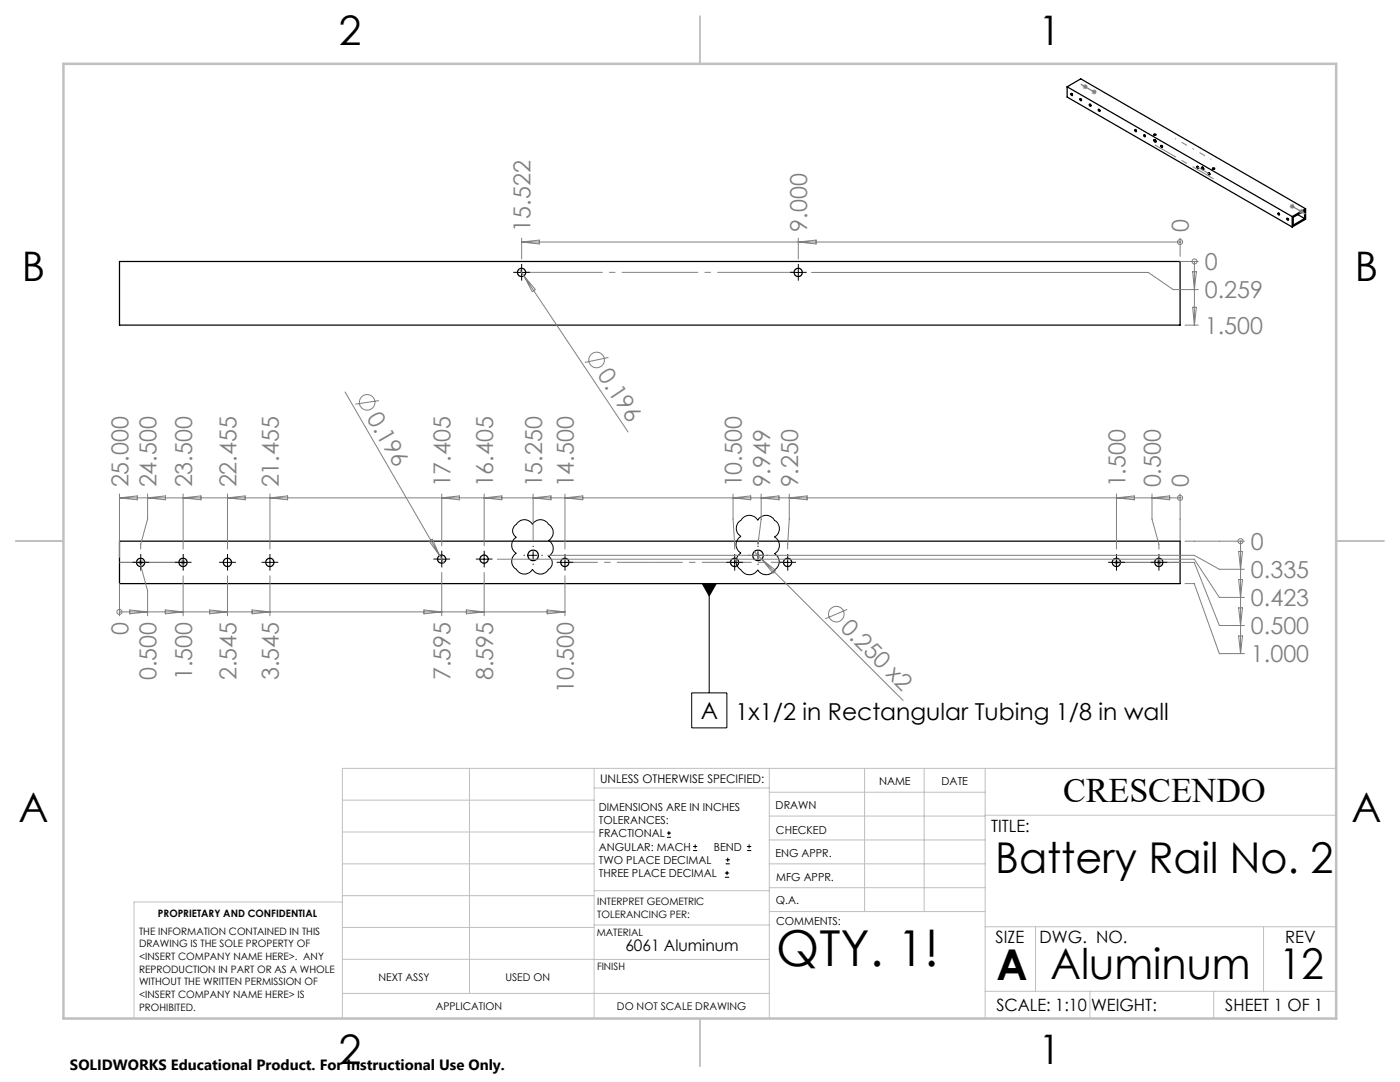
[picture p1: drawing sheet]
<svg xmlns="http://www.w3.org/2000/svg" width="279mm" height="216mm" viewBox="0 0 279 216" stroke-linecap="round" stroke-linejoin="round" font-family="sans-serif">
<g fill="none" stroke="#000" stroke-width=".25">
<path d="M213 17.3l2.7-1.6 44.9 26M213 17.3l44.9 25.9M213 17.3v2.1l44.9 25.9M213.9 18.7l.1 .2M215.5 19.7h.2a.21 .21 0 0 1 .2 .2 .21 .21 0 0 1-.2 .2l-.2-.2zM215.7 19.8l.1 .1M217.4 20.8a.21 .21 0 0 1 .3 .1 .21 .21 0 0 1-.1 .3zM217.6 20.8l.1 .2M219.2 21.8a.21 .21 0 0 1 .3 .1 .21 .21 0 0 1-.1 .3zM219.4 21.9l.1 .1M226.4 25.9a.24 .24 0 0 1 .3 .1 .24 .24 0 0 1 0 .3l-.2-.2zM226.7 25.9l.1 .2"/>
<path d="M228.2 26.9a.21 .21 0 0 1 .3 .1 .21 .21 0 0 1-.1 .3zM228.5 27l.1 .1M230.2 26.8a.22 .22 0 0 1 .3-.1 .22 .22 0 0 1 .1 .3h-.1zM230.3 27.8a.31 .31 0 0 1 .4 .2 .31 .31 0 0 1-.2 .4l-.2-.2zM230.4 27h.2M230.5 27.8l.2 .4M231.9 29.1l.1 .1M238.9 33.2h.1a.21 .21 0 0 1 .2 .2 .21 .21 0 0 1-.2 .2zM239.1 33.2l.1 .2M239.9 33.3a.36 .36 0 0 1 .2 .6l-.2-.1zM240 33.3l.2 .4M241.1 34.5a.22 .22 0 0 1 .3 .1 .22 .22 0 0 1-.1 .3z"/>
<path d="M241.3 34.5l.1 .2M242 33.5h.3l.1 .2a.23 .23 0 0 1-.3 .1 .23 .23 0 0 1-.1-.3zM242.1 33.8h.2M23.8 52.2h211.7v12.7h-211.7zM255.2 42.5l.1 .2M256.8 43.6l.1-.1a.22 .22 0 0 1 .2 .2 .22 .22 0 0 1-.1 .3zM257 43.6l.1 .2M257.9 43.2v2.1M258.1 43.4l2.3-1.3v1.5l-2.3 1.3zM259 42.8l1.4 .8M259.6 42.5h-.1M260.6 41.7l-2.7 1.5"/>
<path d="M260.6 41.7v2l-2.7 1.6M23.8 108h211.7v8.5h-211.7z"/>
<circle cx="213.9" cy="18.9" r=".22"/>
<circle cx="231.8" cy="29.3" r=".22"/>
<circle cx="104.1" cy="54.4" r=".83"/>
<circle cx="159.3" cy="54.4" r=".83"/>
<circle cx="255.2" cy="42.7" r=".22"/>
<circle cx="28.1" cy="112.2" r=".84"/>
<circle cx="36.5" cy="112.2" r=".84"/>
<circle cx="45.4" cy="112.2" r=".83"/>
<circle cx="53.8" cy="112.2" r=".83"/>
<circle cx="88.1" cy="111.6" r=".82"/>
<circle cx="96.6" cy="111.6" r=".82"/>
<circle cx="106.4" cy="110.8" r="1.06"/>
<circle cx="112.7" cy="112.2" r=".84"/>
<circle cx="146.6" cy="112.2" r=".84"/>
<circle cx="151.3" cy="110.8" r="1.06"/>
<circle cx="157.2" cy="112.2" r=".83"/>
<circle cx="222.8" cy="112.2" r=".84"/>
<circle cx="231.3" cy="112.2" r=".84"/>
</g>
<g fill="none" stroke="#808080" stroke-width=".2">
<path d="M216.1 17.3h1M216.2 17l.7 .7M216.6 16.8v1M216.9 17l-.7 .7M217.9 18.3h1M218 18l.7 .7M218.4 17.9v.9M218.7 18l-.7 .7M103.6 53.7l1 1.4M104.1 48.3h131.4M104.1 47.5v4.2M104.1 48.3l3.5-.4v.8z"/>
<path d="M104.6 55.1l20.8 31.2M104.6 55.1l2.3 2.7-.7 .4zM159.3 47.5v4.2M159.3 48.3l3.6-.4v.8zM162 54.4h67.2l4.9 3.4h5M235.5 48.3h.1M235.5 47.5v3.7M235.5 52.2h.1M235.5 52.2h3.6M238 54.2h.8l-.4 3.6zM238.4 52.2h.1M238.4 52.2v12.7"/>
<path d="M257.4 41.2h1M257.5 40.8l.7 .7M257.9 40.6v1.1M258.2 40.8l-.7 .7M259.2 42.2h1M259.3 41.8l.7 .7M259.7 41.7v1M260 41.8l-.7 .7M68.9 78.2l18.8 32.6M75.6 79.9l-4.7 .7M121.4 71.3l-4.7 1M236.5 64.9h2.6"/>
<path d="M238 61.3h.8l-.4 3.6zM23.8 99.3h211.7M23.8 98.6v12.6M23.8 99.3l3.6-.3v.7zM29.5 98.6v5l-1.4 5v1M29.5 99.3l3.5-.3v.7zM36.5 98.6v11M36.5 99.3l3.6-.3v.7zM45.4 98.6v11M45.4 99.3l3.5-.3v.7zM53.9 98.6v11M53.9 99.3l3.5-.3v.7z"/>
<path d="M88.2 98.6v10.3M88.2 99.3l3.5-.3v.7zM96.6 98.6v10.3M96.6 99.3l3.6-.3v.7zM106.4 98.6v9.3M106.4 99.3l3.6-.3v.7zM112.7 98.6v11M112.7 99.3l3.6-.3v.7zM146.3 98.6v5l.3 6M146.3 99.3l3.5-.3v.7zM151.9 98.6v5l-.6 5v-.7M151.9 99.3l3.6-.3v.7z"/>
<path d="M157.5 98.6v5l-.3 6M157.5 99.3l3.6-.3v.7zM222.8 98.6v11M222.8 99.3l3.6-.3v.7zM229.9 98.6v5l1.4 5v1M229.9 99.3l3.5-.3v.7zM235.5 99.3h.1M235.5 98.6v9.4M23.8 116.5v6.4M27.6 112.2h1M27.7 111.9l.7 .7M28.1 111.7v1"/>
<path d="M28.1 112.9l1.4 5v5M28.4 111.9l-.7 .7M36.1 112.2h.9M36.2 111.9l.7 .7M36.5 111.7v1M36.5 114.9v8M36.9 111.9l-.7 .7M45.4 114.9v8M53.9 114.9v8M85.6 108l.7-.4 1.4 3.2zM87.7 110.8l.8 1.5M88.2 114.2v8.7"/>
<path d="M96.6 114.2v8.7M99.3 111.6h139l5 7.6h5.1M109.3 110.8h129l5 2.8h5.1M112.7 114.9v8M150.5 110.1l1.5 1.5M152 111.6l28.2 28.2M152 111.6l2.8 2.2-.5 .6zM222.3 112.2h1M222.5 111.9l.7 .7M222.8 111.7v1M223.2 111.9l-.7 .7M230.8 112.2h1"/>
<path d="M230.9 111.9l.7 .7M231.3 111.7v1M231.6 111.9l-.7 .7M233.9 112.2h4.4l5 12.6h5.1M236.5 108h11.9M236.5 116.5h1.8l5 13.9h5.1M247.2 115.6h.8l-.4 3.6zM247.2 110h.8l-.4 3.6zM247.6 108h.1M247.6 108v22.4M23.8 122.1h.1M23.8 122.1h88.9"/>
<path d="M25.9 121.7l3.6 .4-3.6 .4zM33 121.7l3.5 .4-3.5 .4zM41.8 121.7l3.6 .4-3.6 .4zM50.3 121.7l3.6 .4-3.6 .4zM84.6 121.7l3.6 .4-3.6 .4zM93.1 121.7l3.5 .4-3.5 .4zM109.2 121.7l3.5 .4-3.5 .4zM169.1 121.6l-4.4 1.9M247.2 121.3h.8l-.4 3.5zM247.2 126.9h.8l-.4 3.5z"/>
<circle cx="235.5" cy="48.3" r=".5"/>
<circle cx="238.4" cy="52.2" r=".5"/>
<circle cx="119.1" cy="71.8" r="1.56"/>
<circle cx="73.3" cy="80.3" r="1.55"/>
<circle cx="235.5" cy="99.3" r=".5"/>
<circle cx="247.6" cy="108" r=".5"/>
<circle cx="23.8" cy="122.1" r=".5"/>
<circle cx="166.9" cy="122.6" r="1.55"/>
</g>
<g fill="none" stroke="#000" stroke-width=".2">
<path d="M103.3 54.4h1.6M104.1 53.5v1.7M158.5 54.4h1.6M159.3 53.5v1.7M27.2 112.2h1.7M28.1 111.4v1.7M35.7 112.2h1.7M36.5 111.4v1.7M44.6 112.2h1.6M45.4 111.4v1.7M53 112.2h1.7M53.9 111.4v1.7"/>
<path d="M87.3 111.6h1.7M88.2 110.7v1.7M95.8 111.6h1.6M96.6 110.7v1.7M102.8 104.8l.1-.1a1.93 1.93 0 0 1 3.4-.1 1.83 1.83 0 0 1 3.2 0 1.83 1.83 0 0 1 0 3.2 1.83 1.83 0 0 1 0 3.3 1.56 1.56 0 0 1-.1 2.7 1.83 1.83 0 0 1-3.1-.2 1.9 1.9 0 0 1-3.4-.1 1.85 1.85 0 0 1 .1-3.1 1.83 1.83 0 0 1 0-3.2 1.48 1.48 0 0 1-.2-2.4zM105.6 110.8h1.6M106.4 110v1.7M111.9 112.2h1.7M112.7 111.4v1.7M140.2 116.5h2.7l-1.4 2.4zM141.5 116.5v21.8M145.8 112.2h1.6"/>
<path d="M146.6 111.4v1.7M147.3 104.3l.4-.4a2.04 2.04 0 0 1 3.3-.4l.2 .3a1.89 1.89 0 0 1 3.4 0 1.89 1.89 0 0 1 0 3.3 1.92 1.92 0 0 1 0 3.4 1.83 1.83 0 0 1 0 3.2 1.89 1.89 0 0 1-3.4 0 1.92 1.92 0 0 1-3.3 0 1.92 1.92 0 0 1 0-3.4 1.89 1.89 0 0 1 0-3.3 1.85 1.85 0 0 1-.6-2.7zM150.4 110.8h1.7M151.3 110v1.7M156.4 112.2h1.6M157.2 111.4v1.7M222 112.2h1.6M222.8 111.4v1.7M230.4 112.2h1.7M231.3 111.4v1.7M138 138.3h7.1v6.9h-7.1zM133.1 167.1h.8"/>
<path d="M133.1 166.2h.8M133.5 165.8v.9M138.3 169.7h.8M138.3 168.9h.8M138.7 168.5v.8M144.7 175h.8M144.7 174.2h.8M144.8 172.4h.9M144.8 171.6h.9M145.1 173.8v.8M145.2 171.1v.9M149.1 169.7h.8"/>
<path d="M149.1 168.9h.8M149.5 168.5v.8"/>
</g>
<path d="M215.7 16.8l2.7 1.5M257.9 41.2l2.7 1.5M23.8 112.2h12.7M222.8 112.2h12.7" fill="none" stroke="#808080" stroke-width=".25"/>
<path d="M159.3 54.3h-55.2" fill="none" stroke="#808080" stroke-width=".2" stroke-dasharray="15.2 1.3 1.3 1.3" stroke-dashoffset="-.9" stroke-linecap="butt"/>
<path d="M238.1 29.7l-3.5-2M238.1 29.7l3.6 2.1" fill="none" stroke="#808080" stroke-width=".2" stroke-dasharray="15.2 1.3 1.3 1.3" stroke-dashoffset="15.1" stroke-linecap="butt"/>
<path d="M239 33.4l2.3 1.3" fill="none" stroke="#808080" stroke-width=".2" stroke-dasharray="15.2 1.3 1.3 1.3" stroke-linecap="butt"/>
<path d="M242.2 35.7l-11.7-6.8" fill="none" stroke="#808080" stroke-width=".2" stroke-dasharray="15.2 1.3 1.3 1.3" stroke-dashoffset="10.4" stroke-linecap="butt"/>
<path d="M129.7 112.2h-16.9M129.7 112.2h16.9" fill="none" stroke="#808080" stroke-width=".2" stroke-dasharray="15.2 1.3 1.3 1.3" stroke-dashoffset="8.7" stroke-linecap="butt"/>
<path d="M146.6 112.2h10.6" fill="none" stroke="#808080" stroke-width=".2" stroke-dasharray="15.2 1.3 1.3 1.3" stroke-dashoffset="11.9" stroke-linecap="butt"/>
<g fill="none" stroke="#000" stroke-width=".2" stroke-dasharray="15.2 1.3 1.3 1.3" stroke-linecap="butt">
<path d="M103.3 54.3h-.9M104.1 53.5v-.8M104.1 55.2v.8M104.9 54.3h.9M158.5 54.3h-.8M159.3 53.5v-.8M159.3 55.2v.8M160.2 54.3h.8M27.3 112.2h-.9M28.1 111.4v-.9M28.1 113v.9M28.9 112.2h.9"/>
<path d="M35.7 112.2h-.8M36.6 111.4v-.9M36.6 113v.9M37.4 112.2h.8M44.6 112.2h-.9M45.4 111.4v-.9M45.4 113v.9M46.2 112.2h.9M53 112.2h-.8M53.9 111.4v-.9M53.9 113v.9M54.7 112.2h.8"/>
<path d="M87.3 111.6h-.8M88.2 110.7v-.8M88.2 112.4v.8M89 111.6h.8M95.8 111.6h-.8M96.6 110.7v-.8M96.6 112.4v.8M97.5 111.6h.8M104.7 110.8h-.2M106.4 109.1v-.2M106.4 112.5v.2M108.1 110.8h.2"/>
<path d="M111.9 112.2h-.8M112.8 111.4v-.9M112.8 113v.9M113.6 112.2h.8M145.8 112.2h-.8M146.6 111.4v-.9M146.6 113v.9M147.5 112.2h.8M149.6 110.8h-.2M151.3 109.1v-.2M151.3 112.5v.2M153 110.8h.2"/>
<path d="M156.4 112.2h-.9M157.2 111.4v-.9M157.2 113v.9M158 112.2h.9M222 112.2h-.8M222.8 111.4v-.9M222.8 113v.9M223.7 112.2h.8M230.5 112.2h-.9M231.3 111.4v-.9M231.3 113v.9M232.1 112.2h.9"/>
</g>
<g fill="none" stroke="#c0c0c0" stroke-width=".2">
<path d="M68.3 159.7h50.3M93.7 153.3v44.9M118.6 153.3v49.9M118.6 157.2h34.9M153.5 153.3v49.9M153.5 158.1h43.1M172.5 153.3v28.6M184.4 153.3v28.6M196.6 153.3v49.9M266.7 153.3h-198.4v49.9M68.3 178.7h50.3M68.3 172.4h50.3"/>
<path d="M68.3 166h50.3M68.3 180h-41.6v23.2M118.6 177.7h35M153.5 167.6h43.1M153.5 162.8h43.1M153.5 172.4h43.1M153.5 177.1h43.1M196.6 162.7h70.1M68.3 198.2h85.2M68.3 191.4l85.2 .1M68.3 185.1h50.3M118.6 184.6h35"/>
<path d="M153.6 181.9h43M196.6 197.8h70.1M196.6 184.9h70.1M206.7 184.9v12.9M217.5 197.8v5.4M242.2 197.8v5.4M252.2 184.9v12.9"/>
</g>
<path d="M139.7 3.2v9.5M3.1 107.9h9.6M266.7 107.9h9.5M139.7 203.2v9.6" fill="none" stroke="#c0c0c0" stroke-width=".25"/>
<path d="M12.7 12.7h254v190.5h-254z" fill="none" stroke="#c0c0c0" stroke-width=".5"/>
<path d="M140.2 116.5h2.7l-1.4 2.4z" fill="#000"/>
<text font-size="9.9" x="154.9" y="192.7">QTY. 1!</text>
<g font-size="8.5">
<text x="198.6" y="174.2">Battery Rail No. 2</text>
<text x="198.9" y="195.5">A</text>
<text x="209.6" y="195.4">Aluminum</text>
<text x="255.3" y="195.4">12</text>
</g>
<g font-size="8.1">
<text x="67.6" y="8.9">2</text>
<text x="207.3" y="8.9">1</text>
<text x="4.4" y="56.2">B</text>
<text x="270.4" y="56.2">B</text>
<text x="3.7" y="164.1">A</text>
<text x="269.7" y="164.1">A</text>
<text x="67.6" y="212.4">2</text>
<text x="207.3" y="212.4">1</text>
</g>
<text font-size="6.9" x="212.2" y="160.1">CRESCENDO</text>
<g font-size="4.7" fill="#808080">
<text x="105.9" y="46.2" transform="rotate(-90 105.9 46.2)">15.522</text>
<text x="161.1" y="46.2" transform="rotate(-90 161.1 46.2)">9.000</text>
<text x="237.3" y="46.2" transform="rotate(-90 237.3 46.2)">0</text>
<text x="240.5" y="53.9">0</text>
<text x="240.5" y="59.5">0.259</text>
<text x="240.5" y="66.6">1.500</text>
<text x="119.1" y="74.9" transform="rotate(56 119.1 74.9)">0.196</text>
<text x="73.1" y="83.3" transform="rotate(60 73.1 83.3)">0.196</text>
<text x="25.6" y="97.3" transform="rotate(-90 25.6 97.3)">25.000</text>
<text x="31.2" y="97.3" transform="rotate(-90 31.2 97.3)">24.500</text>
<text x="38.3" y="97.3" transform="rotate(-90 38.3 97.3)">23.500</text>
<text x="47.2" y="97.3" transform="rotate(-90 47.2 97.3)">22.455</text>
<text x="55.6" y="97.3" transform="rotate(-90 55.6 97.3)">21.455</text>
<text x="89.9" y="97.3" transform="rotate(-90 89.9 97.3)">17.405</text>
<text x="98.4" y="97.3" transform="rotate(-90 98.4 97.3)">16.405</text>
<text x="108.2" y="97.3" transform="rotate(-90 108.2 97.3)">15.250</text>
<text x="114.5" y="97.3" transform="rotate(-90 114.5 97.3)">14.500</text>
<text x="148.1" y="97.3" transform="rotate(-90 148.1 97.3)">10.500</text>
<text x="153.7" y="97.3" transform="rotate(-90 153.7 97.3)">9.949</text>
<text x="159.3" y="97.3" transform="rotate(-90 159.3 97.3)">9.250</text>
<text x="224.6" y="97.3" transform="rotate(-90 224.6 97.3)">1.500</text>
<text x="231.7" y="97.3" transform="rotate(-90 231.7 97.3)">0.500</text>
<text x="237.3" y="97.3" transform="rotate(-90 237.3 97.3)">0</text>
<text x="249.7" y="109.7">0</text>
<text x="249.7" y="115.3">0.335</text>
<text x="167.5" y="125.6" transform="rotate(45 167.5 125.6)">0.250 x2</text>
<text x="249.7" y="121">0.423</text>
<text x="25.6" y="126.7" transform="rotate(-90 25.6 126.7)">0</text>
<text x="249.7" y="126.6">0.500</text>
<text x="31.2" y="135.8" transform="rotate(-90 31.2 135.8)">0.500</text>
<text x="38.3" y="135.8" transform="rotate(-90 38.3 135.8)">1.500</text>
<text x="47.2" y="135.8" transform="rotate(-90 47.2 135.8)">2.545</text>
<text x="55.6" y="135.8" transform="rotate(-90 55.6 135.8)">3.545</text>
<text x="89.9" y="135.8" transform="rotate(-90 89.9 135.8)">7.595</text>
<text x="98.4" y="135.8" transform="rotate(-90 98.4 135.8)">8.595</text>
<text x="249.7" y="132.2">1.000</text>
<text x="114.5" y="138.4" transform="rotate(-90 114.5 138.4)">10.500</text>
</g>
<g font-size="4.7">
<text x="139.8" y="143.5">A</text>
<text x="146.8" y="143.6">1x1/2 in Rectangular Tubing 1/8 in wall</text>
</g>
<g font-size="3.4">
<text x="197.8" y="166">TITLE:</text>
<text x="198.7" y="188.1">SIZE</text>
<text x="207.5" y="188.1">DWG. NO.</text>
<text x="256.5" y="188.2">REV</text>
<text x="198.8" y="201.7">SCALE: 1:10</text>
<text x="217.7" y="201.8">WEIGHT:</text>
<text x="244.5" y="201.7">SHEET 1 OF 1</text>
</g>
<text font-size="3.2" x="124.8" y="189.8">6061 Aluminum</text>
<text font-size="3" x="14" y="213.5">SOLIDWORKS Educational Product. For Instructional Use Only.</text>
<text font-size="2.4" x="119.8" y="156.2">UNLESS OTHERWISE SPECIFIED:</text>
<g font-size="2.2">
<text x="119.5" y="161.8">DIMENSIONS ARE IN INCHES</text>
<text x="154.8" y="161.4">DRAWN</text>
<text x="175.4" y="156.6">NAME</text>
<text x="187.9" y="156.7">DATE</text>
<text x="119.5" y="164.4">TOLERANCES:</text>
<text x="119.5" y="167.1">FRACTIONAL</text>
<text x="154.9" y="166.3">CHECKED</text>
<text x="119.5" y="169.7">ANGULAR: MACH</text>
<text x="119.5" y="172.4">TWO PLACE DECIMAL</text>
<text x="142.5" y="169.7">BEND</text>
<text x="154.8" y="171">ENG APPR.</text>
<text x="119.5" y="175">THREE PLACE DECIMAL</text>
<text x="154.9" y="175.7">MFG APPR.</text>
<text x="154.9" y="180.4">Q.A.</text>
<text x="154.9" y="184.6">COMMENTS:</text>
</g>
<g font-size="2.1">
<text x="75.5" y="195.7">NEXT ASSY</text>
<text x="100.9" y="195.7">USED ON</text>
<text x="86.9" y="201.5">APPLICATION</text>
<text x="123.1" y="201.6">DO NOT SCALE DRAWING</text>
</g>
<g font-size="2">
<text x="31.5" y="182.9">PROPRIETARY AND CONFIDENTIAL</text>
<text x="119.2" y="180.6">INTERPRET GEOMETRIC</text>
<text x="119.2" y="183.1">TOLERANCING PER:</text>
<text x="27.8" y="186.5">THE INFORMATION CONTAINED IN THIS</text>
<text x="27.8" y="189">DRAWING IS THE SOLE PROPERTY OF</text>
<text x="27.8" y="191.6">&lt;INSERT COMPANY NAME HERE&gt;. ANY</text>
<text x="119.1" y="186.7">MATERIAL</text>
<text x="27.8" y="194.1">REPRODUCTION IN PART OR AS A WHOLE</text>
<text x="27.8" y="196.6">WITHOUT THE WRITTEN PERMISSION OF</text>
<text x="119.1" y="193.5">FINISH</text>
<text x="27.8" y="199.1">&lt;INSERT COMPANY NAME HERE&gt; IS</text>
<text x="27.8" y="201.7">PROHIBITED.</text>
</g>
</svg>
